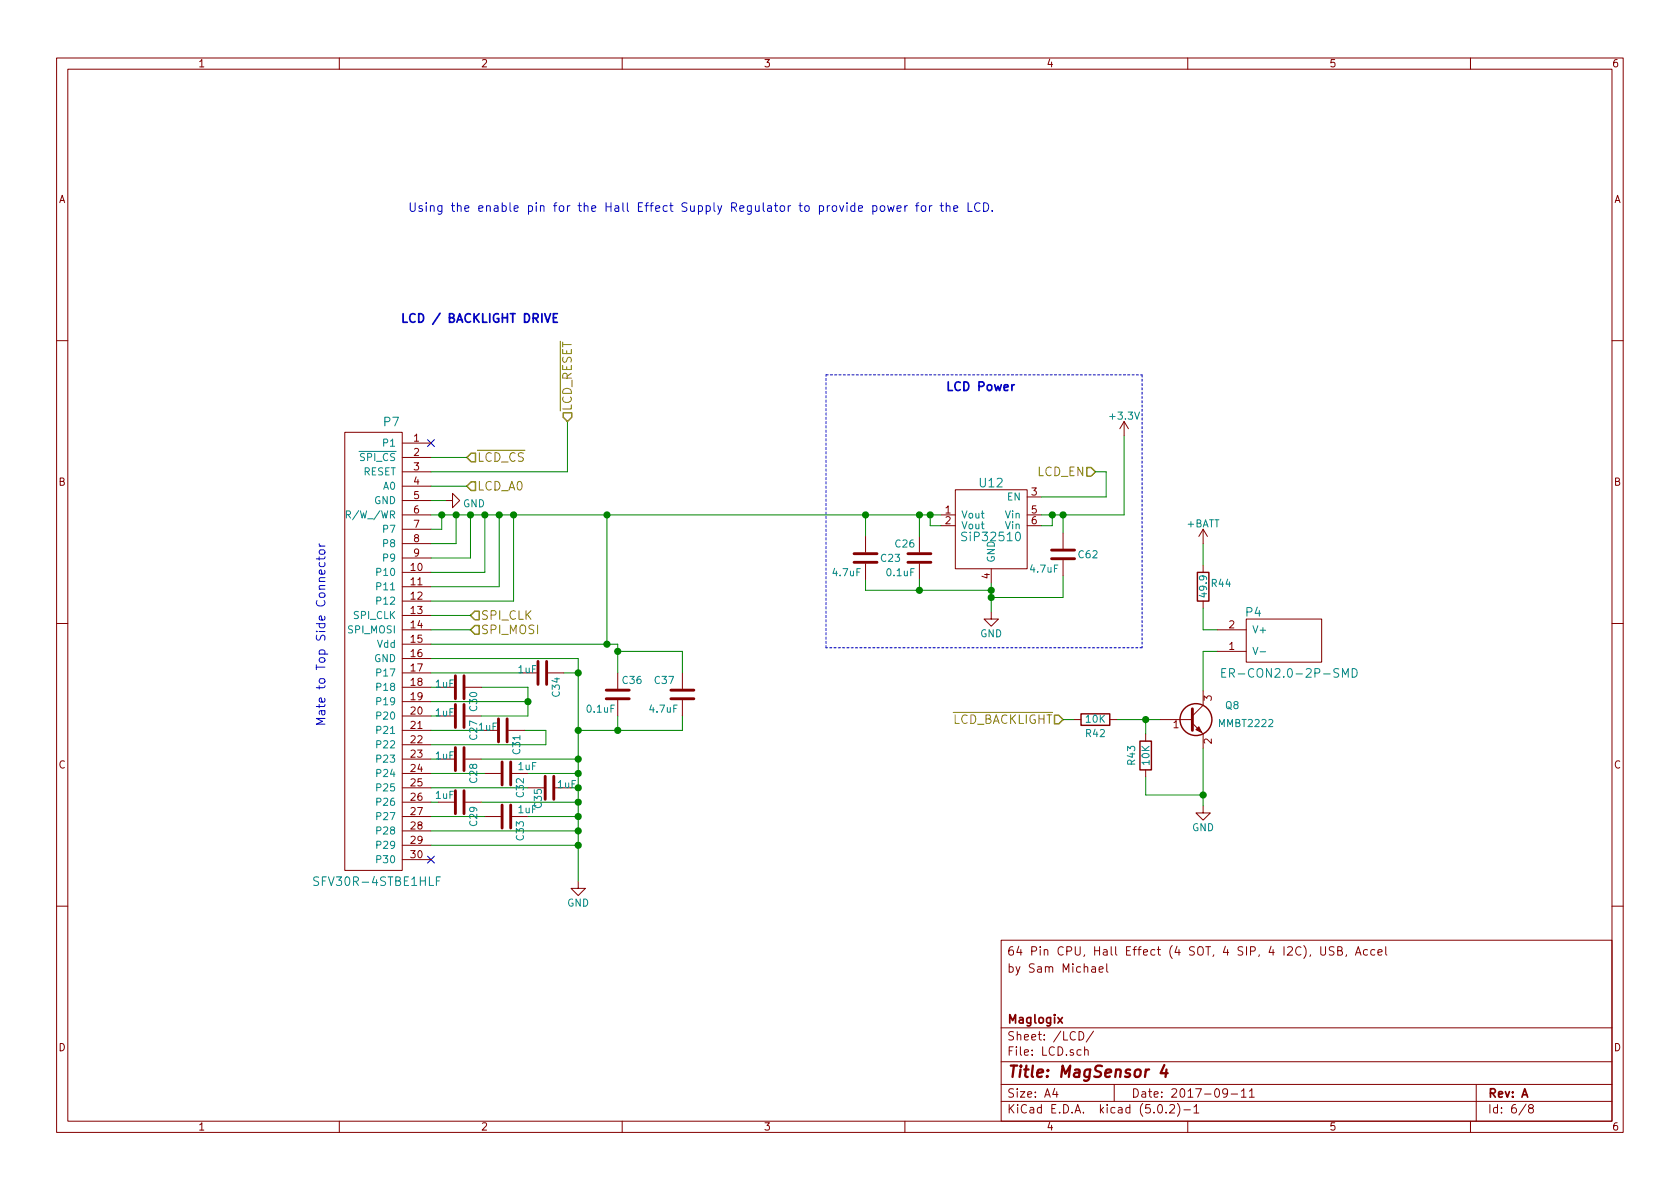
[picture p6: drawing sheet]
<svg xmlns="http://www.w3.org/2000/svg" width="297mm" height="210mm" viewBox="0 0 297 210" stroke-linecap="round" stroke-linejoin="round" font-family="sans-serif">
<g fill="none" stroke="#840000" stroke-width=".18">
<path d="M10 10.3h277v189.9h-277zM12 12.2h273v186.1h-273zM60 10.3v1.9M110 10.3v1.9M160 10.3v1.9M210 10.3v1.9M260 10.3v1.9M10 60.2h2M61 76.4h10.1v77.5h-10.1zM71.1 78.4h5.1M198.8 74.5l.7 1.3M198.8 74.5v2.6"/>
<path d="M198.8 74.5l-.8 1.3M285 60.2h2M71.1 80.9h5.1M71.1 83.4h5.1M71.1 86h5.1M71.1 88.5h5.1M71.1 91.1h5.1M71.1 93.6h5.1M71.1 96.1h5.1M71.1 98.7h5.1M78.7 88.5h1.3v-1.3l1.3 1.3-1.3 1.3v-1.3M153 94.9v2.8"/>
<path d="M153 99.7v2.8M162.6 94.9v2.8M162.6 99.7v2.8M166.4 91.1h2.5M166.4 93h2.5M168.9 86.6h12.7v14h-12.7zM181.6 91.1h2.5M181.6 93h2.5M181.6 87.9h2.5M188 94.2v2.8M188 99.1v2.7M212.7 93.6v2.5"/>
<path d="M212.7 99.9v1.3M212.7 93.6l-.7 1.3M212.7 93.6l.8 1.3M10 110.3h2M71.1 119h5.1M71.1 111.4h5.1M71.1 101.2h5.1M71.1 103.8h5.1M71.1 106.3h5.1M71.1 108.8h5.1M71.1 113.9h5.1M71.1 116.5h5.1"/>
<path d="M96.9 119h2.8M109.2 119v2.8M120.6 119v2.8M175.3 108.2v1.3h-1.3l1.3 1.2 1.2-1.2h-1.2M175.3 100.6v2.5M212.7 106.3v1.3M215.3 115.2h5M215.3 111.4h5M220.3 109.5h13.4v7.6h-13.4zM285 110.3h2M71.1 139.3h5.1M71.1 136.8h5.1"/>
<path d="M71.1 134.2h5.1M71.1 129.2h5.1M71.1 126.6h5.1M71.1 121.5h5.1M71.1 124.1h5.1M71.1 131.7h5.1M82.3 134.2h2.8M82.3 126.6h2.8M82.3 121.5h2.8M85.7 136.8h2.8M89.9 129.2h2.8M90.6 136.8h2.7"/>
<path d="M93.3 139.3h2.8M98.2 139.3h2.8M109.2 123.8v2.8M120.6 123.8v2.8M189.9 127.2h1.2M196.2 127.2h1.3M202.6 129.8v1.3M202.6 136.1v1.3M205.1 127.2h5.7M210.8 127.9l1.9 1.9v2.5M212.7 122.2v2.5l-1.9 1.9M71.1 144.4h5.1"/>
<path d="M71.1 141.9h5.1M71.1 146.9h5.1M71.1 149.5h5.1M71.1 152h5.1M82.3 141.9h2.8M85.7 144.4h2.8M90.6 144.4h2.7M102.2 155.8v1.3h1.3l-1.3 1.3-1.2-1.3h1.2M212.7 142.5v1.3h-1.2l1.2 1.2 1.3-1.2h-1.3M10 160.2h2M177 166.3h108v32h-108zM193.1 171h.5l.1 .9"/>
<path d="M193.7 171.3l-.5 .1a.29 .29 0 0 0-.2 .2 .29 .29 0 0 0 .2 .3h.5M194.3 171.4l.7-.1v-.3l-.4-.1-.3 .2 .1 .8h.6M195.7 170.4v1.3l.2 .2M233.5 167.4v1.2l.3 .3h.3l.3-.3v-1.2M235.9 167.5l-.6-.1-.2 .2v.4l.6 .3 .2 .3-.3 .3-.6-.1M236.5 168.1l.7-.1 .1-.3-.1-.2-.7-.1v1.5h.6l.3-.3a.41 .41 0 0 0-.4-.5M238.1 168.8l-.2 .3M239.6 168.9l.6-1.5 .4 1.5M239.8 168.5h.7M241.8 168l-.4-.1-.3 .3v.6l.3 .1 .4-.1M243.1 168l-.5-.1-.2 .3v.6l.2 .1 .5-.1M243.6 168.4l.8-.1-.1-.3-.4-.1-.3 .2 .1 .7h.6"/>
<path d="M245 167.4v1.3l.2 .2M285 160.2h2M60 198.3v1.9M110 198.3v1.9M160 198.3v1.9M177 194.8h108M177 191.8h108M177 187.8h108M177 181.8h108M186.5 192.5l-.4 1h1M186.8 193v1M190.8 182.4a.75 .75 0 0 1 .8 .8 .75 .75 0 0 1-.8 .7z"/>
<path d="M191.1 185.7l-.4-.1-.3 .3 .1 .6 .2 .1 .4-.1M191.8 185.7l.2-.1 .3 .1 .1 .9M191.8 185.1v1.5M193.3 182.3l-1.3 2M197 191.8v3M204.8 195.5l.4-.2a.94 .94 0 0 1 0 1.5 .79 .79 0 0 1-.4-1.3zM206.2 196.7v.1M206.8 195.5l.2-.2h.4l.2 .2 .1 .3-.1 .2-.8 .8h.9M208.2 195.1a1.71 1.71 0 0 1 0 2.3M209.3 196.3h1.2M210 198.3v1.9M211.1 195.8l.4-.5v1.5"/>
<path d="M211.1 196.8h.9M217 193.2l-.1 .2a.48 .48 0 0 1-.6-.1v-.6a.48 .48 0 0 1 .6-.1l.1 .1a1.19 1.19 0 0 1-.2 1.2l-.5 .1M217.7 193.5h1.1M219.5 193l.4-.5v1.5M219.5 194h.8M220.9 193l.4-.5v1.5M220.9 194h.9M260 198.3v1.9M261 191.8v6.5M269.8 195.2l-1.2 2M270.6 196l-.3-.2v-.2l.3-.3h.2l.3 .3-.1 .2-.6 .2a.48 .48 0 0 0-.1 .7l.3 .1 .4-.1a.48 .48 0 0 0-.2-.7"/>
</g>
<path d="M205.9 188.3l-.7 1.5h1.3M206.2 189.1l-.1 1.3" fill="none" stroke="#840000" stroke-width=".41"/>
<path d="M187 179.9l.8 1M187.8 179.9l-.8 1" fill="none" stroke="#840000" stroke-width=".3"/>
<path d="M99.6 73h1.5v.8l-.8 .7-.7-.7zM83.3 80.1h.8v1.6h-.8l-.8-.8zM83.3 85.2h.8v1.5h-.8l-.8-.7zM192.2 82.7h.7l.8 .7-.8 .8h-.7zM83.2 111.4l.7-.8h.8v1.5h-.8zM83.9 108.1h.8v1.5h-.8l-.7-.8zM186.4 126.5h.8l.8 .7-.8 .8h-.8z" fill="none" stroke="#848400" stroke-width=".25"/>
<g fill="none" stroke="#840000" stroke-width=".51">
<path d="M151 99.4h4.1M151 97.9h4.1M160.5 99.4h4.1M160.5 97.9h4.1M185.9 98.8h4.1M185.9 97.3h4.1M80.5 119.5v4.1M82 119.5v4.1M95.1 117v4M96.6 117v4M80.5 124.6v4M80.5 132.2v4.1"/>
<path d="M80.5 139.8v4.1M82 124.6v4M82 132.2v4.1M82 139.8v4.1M88.1 127.1v4.1M88.8 134.7v4.1M89.7 127.1v4.1M90.3 134.7v4.1M96.4 137.3v4M97.9 137.3v4M107.2 123.6h4.1M107.2 122h4.1"/>
<path d="M118.6 123.6h4.1M118.6 122h4.1M210.8 125.3v3.9M88.8 142.4v4M90.3 142.4v4"/>
</g>
<path d="M75.6 77.7l1.2 1.3M76.8 77.7l-1.2 1.3M75.6 151.4l1.2 1.2M76.8 151.4l-1.2 1.2" fill="none" stroke="#000084" stroke-width=".18"/>
<g fill="none" stroke="#840000" stroke-width=".25">
<path d="M211.7 101.2h2v5.1h-2zM191.1 126.2h5.1v2.1h-5.1zM201.5 131.1h2.1v5h-2.1z"/>
<circle cx="211.5" cy="127.2" r="2.82"/>
</g>
<path d="M71.3 55.5v1.5h.7M73.4 55.6a.62 .62 0 0 0-.8 0 .62 .62 0 0 0-.2 .7 .56 .56 0 0 0 .3 .6 .56 .56 0 0 0 .7-.1M167.7 67.5v1.6h.7" fill="none" stroke="#0000c2" stroke-width=".3"/>
<g fill="none" stroke="#008400" stroke-width=".18">
<path d="M100.3 74.5v8.9h-24.1M198.8 77.1v14h-14.7M76.2 86h6.3M76.2 88.5h2.5M76.2 80.9h6.3M76.2 91.1h90.2M78.1 91.1v2.5h-1.9M80.6 91.1v5h-4.4M83.2 91.1v7.6h-7M85.7 91.1v10.1h-9.5M88.3 91.1v12.7h-12.1M90.8 91.1v15.2h-14.6"/>
<path d="M107.3 91.1v22.8M153 91.1v3.8M162.6 91.1v3.8M164.5 91.1v1.9h1.9M186.1 91.1v1.9h-2M188 91.1v3.1M193.7 83.4h1.9v4.5h-11.5M212.7 96.1v3.8M76.2 116.5h26v39.3M76.2 113.9h33v5.1M76.2 108.8h7M76.2 111.4h7"/>
<path d="M76.2 119h15.9M99.7 119h2.5M109.2 115.2h11.4v3.8M153 102.5v1.9h22.3M162.6 102.5v1.9M175.3 103.1v5.1M188 101.8v3.9h-12.7M212.7 107.6v3.8h2.6M215.3 115.2h-2.6v7M76.2 129.2h8.9M76.2 134.2h1.3M76.2 136.8h9.5"/>
<path d="M76.2 121.5h1.3M76.2 139.3h17.1M76.2 124.1h17.1M76.2 126.6h1.3M85.1 134.2h17.1M85.1 121.5h8.2v5.1h-8.2M92.7 129.2h3.8v2.5h-20.3M93.3 136.8h8.9M109.2 126.6v2.6M120.6 126.6v2.6h-18.4M188 127.2h1.9M197.5 127.2h7.6"/>
<path d="M202.6 127.2v2.6M202.6 137.4v3.2h10.1M212.7 132.3v10.2M76.2 141.9h1.3M76.2 144.4h9.5M76.2 146.9h26M76.2 149.5h26M85.1 141.9h17.1M93.3 144.4h8.9"/>
</g>
<g fill="#008400" stroke="#008400" stroke-width=".25">
<circle cx="102.2" cy="129.2" r=".51"/>
<circle cx="102.2" cy="134.2" r=".51"/>
<circle cx="102.2" cy="136.8" r=".51"/>
<circle cx="102.2" cy="139.3" r=".51"/>
<circle cx="102.2" cy="141.9" r=".51"/>
<circle cx="102.2" cy="144.4" r=".51"/>
<circle cx="202.6" cy="127.2" r=".51"/>
<circle cx="212.7" cy="140.6" r=".51"/>
<circle cx="102.2" cy="119" r=".51"/>
<circle cx="102.2" cy="146.9" r=".51"/>
<circle cx="102.2" cy="149.5" r=".51"/>
<circle cx="78.1" cy="91.1" r=".51"/>
<circle cx="80.6" cy="91.1" r=".51"/>
<circle cx="83.2" cy="91.1" r=".51"/>
<circle cx="85.7" cy="91.1" r=".51"/>
<circle cx="88.3" cy="91.1" r=".51"/>
<circle cx="90.8" cy="91.1" r=".51"/>
<circle cx="93.3" cy="124.1" r=".51"/>
<circle cx="109.2" cy="129.2" r=".51"/>
<circle cx="107.3" cy="91.1" r=".51"/>
<circle cx="107.3" cy="113.9" r=".51"/>
<circle cx="109.2" cy="115.2" r=".51"/>
<circle cx="175.3" cy="105.7" r=".51"/>
<circle cx="175.3" cy="104.4" r=".51"/>
<circle cx="188" cy="91.1" r=".51"/>
<circle cx="164.5" cy="91.1" r=".51"/>
<circle cx="162.6" cy="91.1" r=".51"/>
<circle cx="186.1" cy="91.1" r=".51"/>
<circle cx="162.6" cy="104.4" r=".51"/>
<circle cx="153" cy="91.1" r=".51"/>
</g>
<g fill="none" stroke="#0000c2" stroke-width=".18">
<path d="M72.5 35.9v1.2l.3 .3h.3l.3-.3v-1.2M74.7 36.4h-.4l-.2 .2v.2l.6 .2v.3h-.6M75.4 35.9v.1M75.4 36.4v1M76.1 36.5l.2-.1h.4l.1 1M76.1 36.4v1M78.1 36.4v1.2l-.3 .3-.3-.1M78.1 36.4h-.4l-.2 .1v.7a.48 .48 0 0 0 .6 .1M79.8 36.4h.6M80 35.9v1.3l.4 .2M80.9 36.5l.2-.1h.4v1M80.9 35.9v1.5"/>
<path d="M82.2 36.9l.7-.2v-.3h-.5l-.2 .2 .1 .7h.6M84.7 36.9l.7-.2-.1-.3h-.4l-.2 .2v.7h.6M86 36.5l.1-.1a.37 .37 0 0 1 .6 .2v.8M86 36.4v1M87.4 36.4h.6l.1 1M88.1 36.7l-.5 .1a.31 .31 0 0 0-.3 .3 .31 .31 0 0 0 .3 .3l.5-.1M171.2 35.9v1.5h.7M173.3 36a.63 .63 0 0 0-.8 0 .63 .63 0 0 0-.2 .7 .58 .58 0 0 0 .3 .6 .58 .58 0 0 0 .7-.1M173.9 35.9a.77 .77 0 0 1 .9 .7 .77 .77 0 0 1-.9 .8zM175.4 37.2v.2M56.4 96.1l.1 .3 .2 .2M56.4 98.5v.5"/>
<path d="M56.4 96.6h1.1M56.5 99.5l-.1 .4 .3 .3h.4l.3-.2v-.5M56.6 97.3h.7l.2 .2-.1 .4-.3 .1h-.5l-.2-.3zM57.5 98.5l-.3 .3h-1.3M57.4 100.9l.1 .4-.3 .2-.7-.1v-.5l.3-.1 .1 .7"/>
</g>
<path d="M61.2 91h.6l.2-.2-.1-.3-.2-.2h-.5v1.3M61.5 91l.5 .6M216 118.9h.5M216.7 118.2h-.7v1.6h.7M221.5 114.5l.5 1.2 .4-1.2M222.8 115.3h1M239.1 118.2a.77 .77 0 0 1 .9 .8 .77 .77 0 0 1-.9 .8zM56.3 155.1a.68 .68 0 0 0-.8 .1v.4l.7 .3 .1 .4-.3 .3-.5-.1M77.2 155.8h.5M77.9 155.1h-.7v1.5" fill="none" stroke="#008484" stroke-width=".18"/>
<path d="M211.5 129l.5-.5 .5 1z" fill="#840000" stroke="#840000" stroke-width=".18"/>
<path d="M146 66.3h55.9M201.9 66.3v48.2M146 114.5v-48.2M201.9 114.5h-55.9" fill="none" stroke="#0000c2" stroke-width=".18" stroke-dasharray=".4 .4"/>
<text font-size="2.8" fill="#840000" x="178" y="190.5">Title: MagSensor 4</text>
<g font-size="2.1" fill="#0000c2">
<text x="88.4" y="37.5">Using the enable pin for the Hall Effect Supply Regulator to provide power for the LCD.</text>
<text x="73.4" y="57.1">LCD / BACKLIGHT DRIVE</text>
<text x="168.4" y="69.1">LCD Power</text>
<text x="57.5" y="128.5" transform="rotate(-90 57.5 128.5)">Mate to Top Side Connector</text>
</g>
<g font-size="2.1" fill="#008484">
<text x="67.9" y="75.4">P7</text>
<text x="173.3" y="86.2">U12</text>
<text x="170.6" y="95.7">SiP32510</text>
<text x="220.3" y="109">P4</text>
<text x="218" y="119.8">ER-CON2.0-2P-SMD</text>
<text x="56.2" y="156.7">SFV30R-4STBE1HLF</text>
</g>
<g font-size="2.1" fill="#848400">
<text x="101.1" y="72.8" transform="rotate(-90 101.1 72.8)">LCD_RESET</text>
<text x="84.3" y="81.7">LCD_CS</text>
<text x="84.3" y="86.7">LCD_A0</text>
<text x="183.4" y="84.2">LCD_EN</text>
<text x="85" y="109.6">SPI_CLK</text>
<text x="85" y="112.1">SPI_MOSI</text>
<text x="168.1" y="128">LCD_BACKLIGHT</text>
</g>
<g font-size="2.1" fill="#840000">
<text x="178" y="172">by Sam Michael</text>
<text x="178" y="169">64 Pin CPU, Hall Effect (4 SOT, 4 SIP, 4 I2C), USB, Accel</text>
<text x="178" y="184">Sheet: /LCD/</text>
<text x="178" y="181">Maglogix</text>
<text x="178" y="186.7">File: LCD.sch</text>
<text x="178" y="196.9">KiCad E.D.A. kicad (5.0.2)-1</text>
<text x="178" y="194.1">Size: A4</text>
<text x="200" y="194.1">Date: 2017-09-11</text>
<text x="263" y="194.1">Rev: A</text>
<text x="263" y="196.9">Id: 6/8</text>
</g>
<g font-size="1.8" fill="#840000">
<text x="35" y="11.9">1</text>
<text x="85" y="11.9">2</text>
<text x="135" y="11.9">3</text>
<text x="185" y="11.9">4</text>
<text x="235" y="11.9">5</text>
<text x="285" y="11.9">6</text>
<text x="10.4" y="35.9">A</text>
<text x="285.4" y="35.9">A</text>
<text x="73.2" y="78.1">1</text>
<text x="73.2" y="80.6">2</text>
<text x="73.2" y="83.2">3</text>
<text x="10.4" y="85.9">B</text>
<text x="73.2" y="85.7">4</text>
<text x="73.2" y="88.3">5</text>
<text x="182.4" y="87.6">3</text>
<text x="285.4" y="85.9">B</text>
<text x="73.2" y="90.8">6</text>
<text x="73.2" y="93.3">7</text>
<text x="73.2" y="95.9">8</text>
<text x="167.2" y="90.8">1</text>
<text x="167.2" y="92.7">2</text>
<text x="182.4" y="90.8">5</text>
<text x="182.4" y="92.7">6</text>
<text x="72.7" y="101">10</text>
<text x="73.2" y="98.4">9</text>
<text x="72.7" y="103.5">11</text>
<text x="72.7" y="106">12</text>
<text x="175" y="102.3" transform="rotate(-90 175 102.3)">4</text>
<text x="72.7" y="108.6">13</text>
<text x="72.7" y="111.1">14</text>
<text x="72.7" y="113.7">15</text>
<text x="217.3" y="111.1">2</text>
<text x="72.7" y="116.2">16</text>
<text x="72.7" y="118.7">17</text>
<text x="217.3" y="114.9">1</text>
<text x="72.7" y="121.3">18</text>
<text x="72.7" y="123.8">19</text>
<text x="214.2" y="123.9" transform="rotate(-90 214.2 123.9)">3</text>
<text x="72.7" y="126.4">20</text>
<text x="72.7" y="128.9">21</text>
<text x="72.7" y="131.4">22</text>
<text x="207.5" y="128.8">1</text>
<text x="214.2" y="131.5" transform="rotate(-90 214.2 131.5)">2</text>
<text x="10.4" y="135.9">C</text>
<text x="72.7" y="134">23</text>
<text x="72.7" y="136.5">24</text>
<text x="285.4" y="135.9">C</text>
<text x="72.7" y="139.1">25</text>
<text x="72.7" y="141.6">26</text>
<text x="72.7" y="144.1">27</text>
<text x="72.7" y="146.7">28</text>
<text x="72.7" y="149.2">29</text>
<text x="72.7" y="151.8">30</text>
<text x="10.4" y="185.9">D</text>
<text x="285.4" y="185.9">D</text>
<text x="35" y="199.9">1</text>
<text x="85" y="199.9">2</text>
<text x="135" y="199.9">3</text>
<text x="185" y="199.9">4</text>
<text x="235" y="199.9">5</text>
<text x="285" y="199.9">6</text>
</g>
<g font-size="1.8" fill="#008484">
<text x="196.4" y="74.2">+3.3V</text>
<text x="63.8" y="81.5">SPI_CS</text>
<text x="67.9" y="79">P1</text>
<text x="64.2" y="84.1">RESET</text>
<text x="66.2" y="89.1">GND</text>
<text x="67.8" y="86.6">A0</text>
<text x="81.9" y="89.7">GND</text>
<text x="178.1" y="88.5">EN</text>
<text x="62.3" y="91.7">R/W_/WR</text>
<text x="67.9" y="94.2">P7</text>
<text x="169.9" y="91.7">Vout</text>
<text x="169.9" y="93.6">Vout</text>
<text x="177.9" y="91.7">Vin</text>
<text x="177.9" y="93.6">Vin</text>
<text x="209.9" y="93.3">+BATT</text>
<text x="67" y="101.8">P10</text>
<text x="67.9" y="96.8">P8</text>
<text x="67.9" y="99.3">P9</text>
<text x="147.4" y="101.9">4.7uF</text>
<text x="155.8" y="99.4">C23</text>
<text x="156.9" y="101.9">0.1uF</text>
<text x="158.4" y="96.8">C26</text>
<text x="175.9" y="99.6" transform="rotate(-90 175.9 99.6)">GND</text>
<text x="182.3" y="101.3">4.7uF</text>
<text x="190.8" y="98.7">C62</text>
<text x="67" y="104.4">P11</text>
<text x="67" y="106.9">P12</text>
<text x="213.4" y="105.5" transform="rotate(-90 213.4 105.5)">49.9</text>
<text x="214.3" y="103.8">R44</text>
<text x="61.7" y="112">SPI_MOSI</text>
<text x="62.6" y="109.5">SPI_CLK</text>
<text x="173.3" y="112.7">GND</text>
<text x="221.4" y="112">V+</text>
<text x="66.2" y="117.1">GND</text>
<text x="66.8" y="114.5">Vdd</text>
<text x="67" y="119.6">P17</text>
<text x="91.7" y="119">1uF</text>
<text x="67" y="122.2">P18</text>
<text x="67" y="124.7">P19</text>
<text x="77.1" y="121.6">1uF</text>
<text x="84.4" y="125.7" transform="rotate(-90 84.4 125.7)">C30</text>
<text x="99" y="123.2" transform="rotate(-90 99 123.2)">C34</text>
<text x="110.1" y="120.9">C36</text>
<text x="115.8" y="120.9">C37</text>
<text x="216.7" y="125.4">Q8</text>
<text x="67" y="127.2">P20</text>
<text x="67" y="129.8">P21</text>
<text x="77.1" y="126.7">1uF</text>
<text x="84.4" y="130.8" transform="rotate(-90 84.4 130.8)">C27</text>
<text x="84.7" y="129.2">1uF</text>
<text x="103.9" y="126">0.1uF</text>
<text x="115" y="126">4.7uF</text>
<text x="192" y="130.3">R42</text>
<text x="192" y="127.8">10K</text>
<text x="215.7" y="128.6">MMBT2222</text>
<text x="67" y="132.3">P22</text>
<text x="67" y="134.9">P23</text>
<text x="67" y="137.4">P24</text>
<text x="77.1" y="134.3">1uF</text>
<text x="91.7" y="136.2">1uF</text>
<text x="92" y="133.3" transform="rotate(-90 92 133.3)">C31</text>
<text x="200.7" y="135.2" transform="rotate(-90 200.7 135.2)">R43</text>
<text x="203.3" y="135.2" transform="rotate(-90 203.3 135.2)">10K</text>
<text x="67" y="139.9">P25</text>
<text x="67" y="142.5">P26</text>
<text x="77.1" y="141.3">1uF</text>
<text x="84.4" y="138.4" transform="rotate(-90 84.4 138.4)">C28</text>
<text x="91.7" y="143.8">1uF</text>
<text x="92.6" y="140.9" transform="rotate(-90 92.6 140.9)">C32</text>
<text x="95.8" y="142.8" transform="rotate(-90 95.8 142.8)">C35</text>
<text x="98.7" y="139.4">1uF</text>
<text x="67" y="145">P27</text>
<text x="67" y="147.6">P28</text>
<text x="84.4" y="146" transform="rotate(-90 84.4 146)">C29</text>
<text x="92.6" y="148.6" transform="rotate(-90 92.6 148.6)">C33</text>
<text x="210.8" y="147">GND</text>
<text x="67" y="150.1">P29</text>
<text x="67" y="152.6">P30</text>
<text x="100.3" y="160.3">GND</text>
</g>
</svg>
